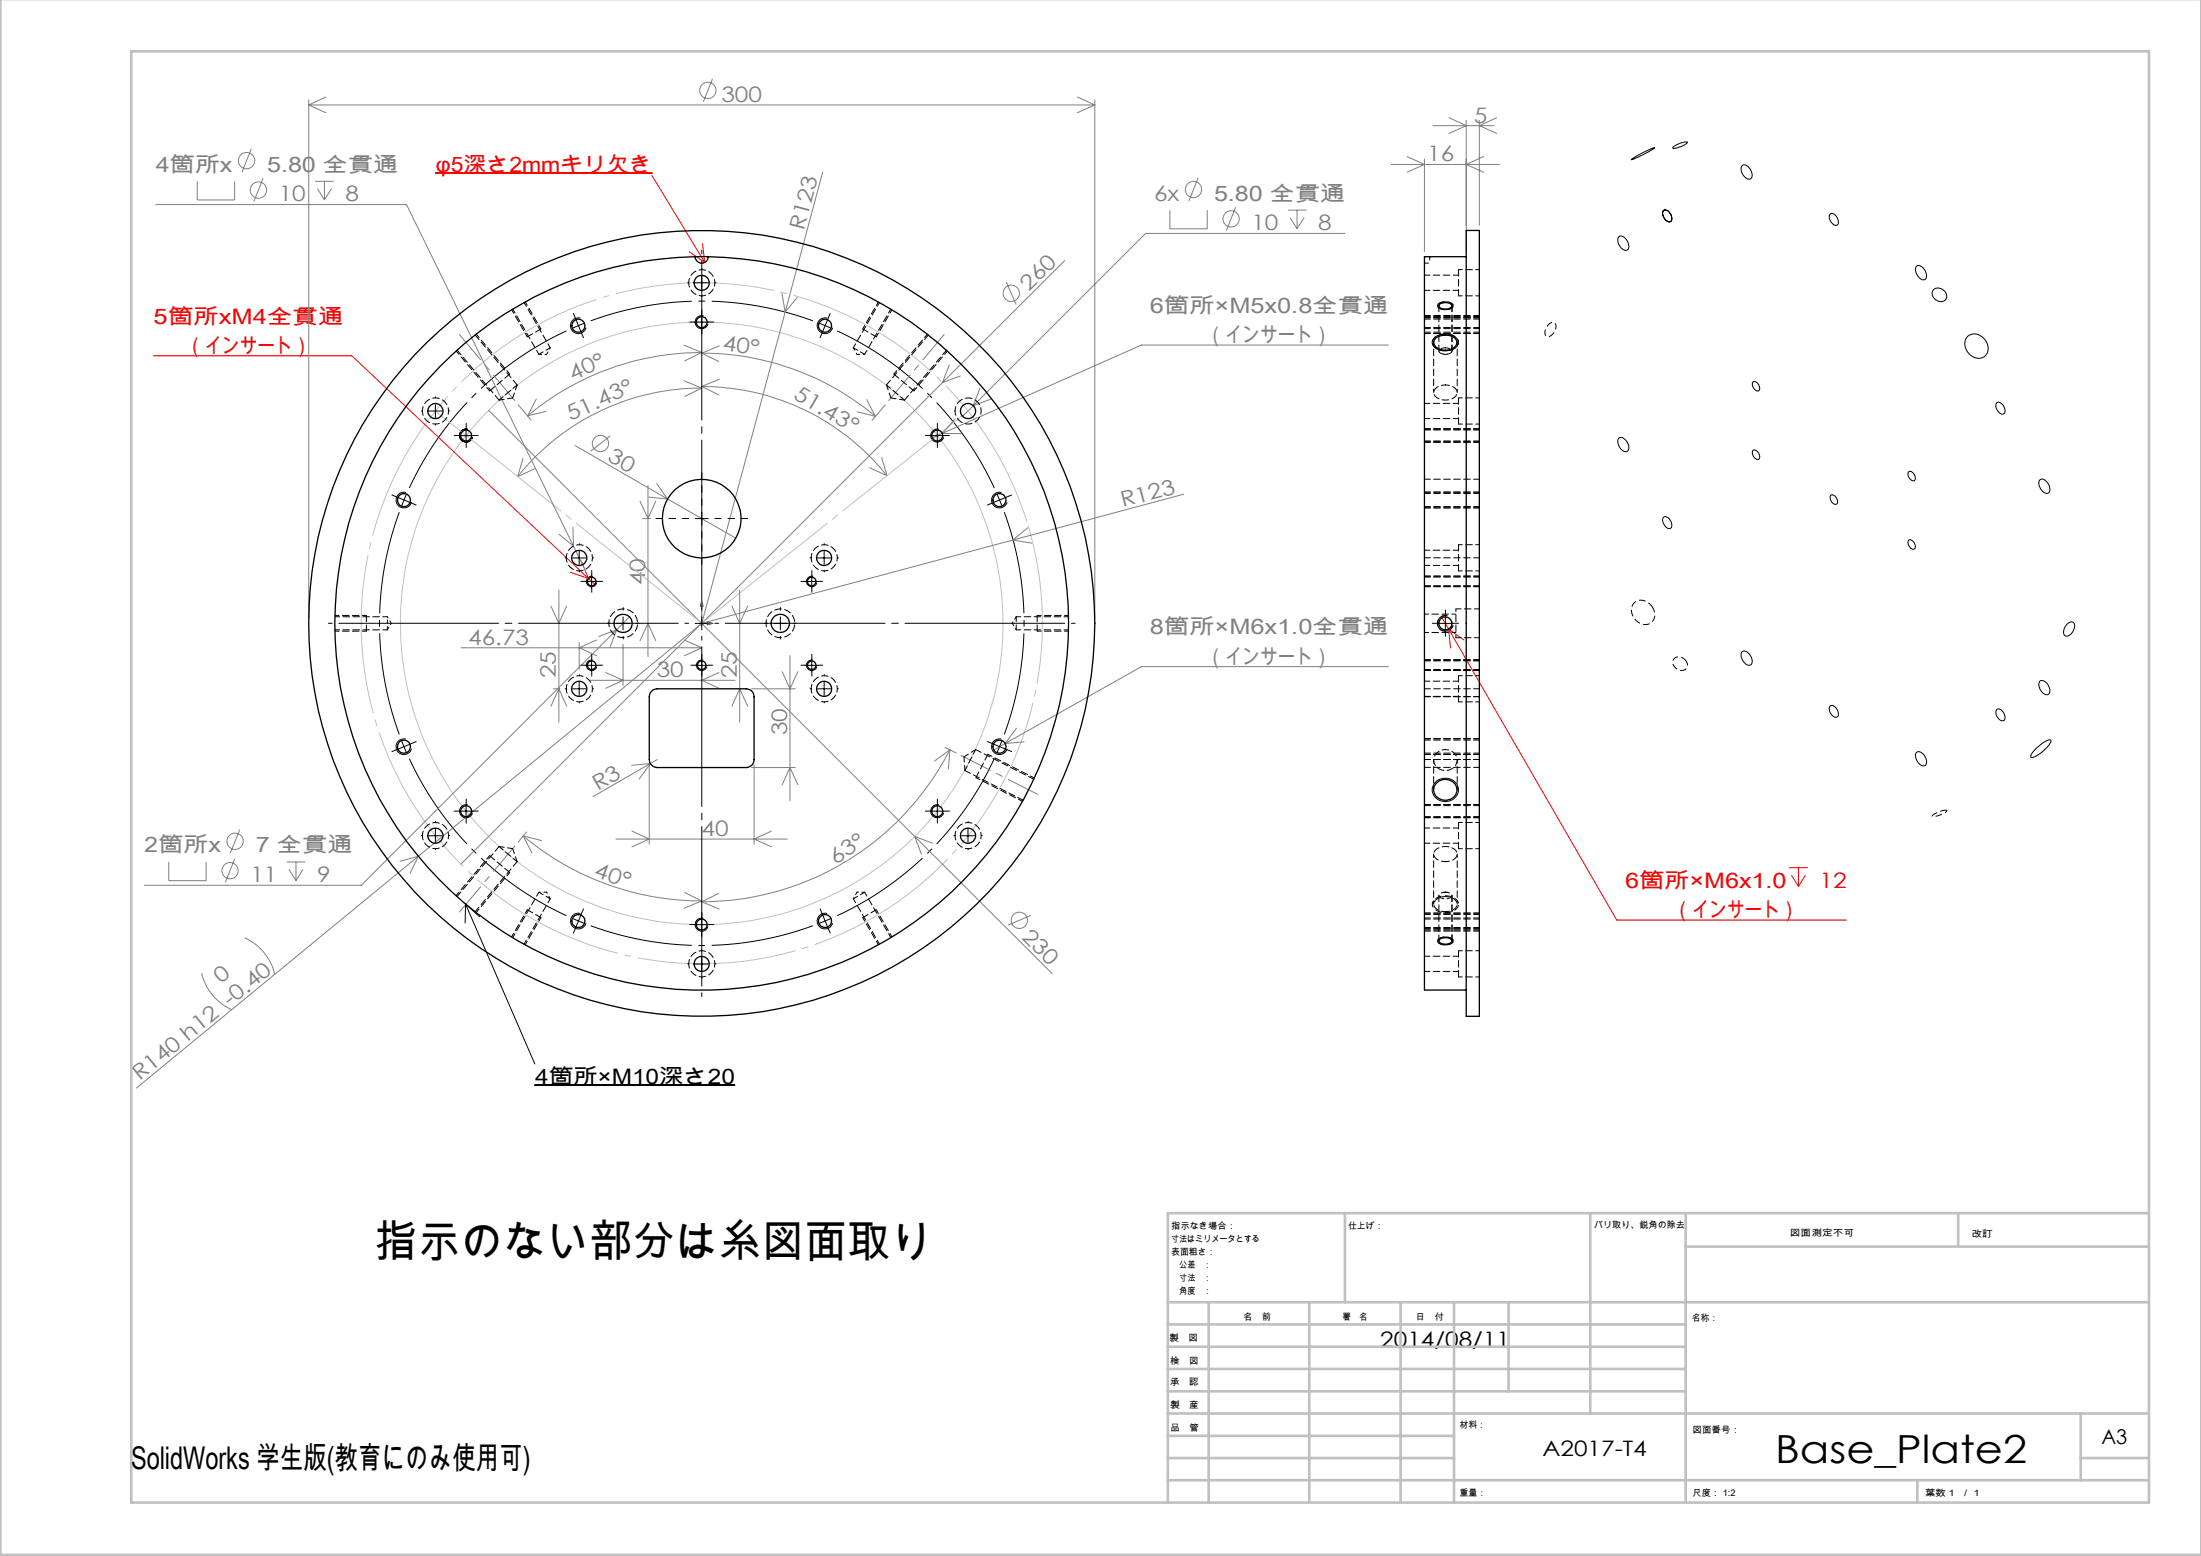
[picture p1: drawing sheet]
<svg xmlns="http://www.w3.org/2000/svg" width="420mm" height="297mm" viewBox="0 0 420 297" stroke-linecap="round" stroke-linejoin="round" font-family="sans-serif">
<g fill="none" stroke="#808080" stroke-width=".19">
<path d="M58.9 19v99M62.2 18.5l-3.3 1.5M136 15l-1.8 4.5M205.6 18.5l3.3 1.5M208.9 19v99M29.7 39h47.9l34 69.7M37.6 34.6v3.6h7.2v-3.6M47.9 28.4l-1.7 4.5M50.2 34l-1.8 4.5M58.9 20h150M58.9 20l3.3 1.5M60.1 34.6h3.6"/>
<path d="M60.6 36l1.3 2.2M61.9 34.6v3.6M63.3 36l-1.4 2.2M157 32.8l-7.2 26.8M208.9 20l-3.3 1.5M228.6 33.9l-1.7 4.5M235.8 39.5l-1.8 4.5M265.5 31.4h20.6M268.5 29.9l3.3 1.5-3.3 1.5M271.8 30.4v17.6M273.4 24h11.7M276.5 22.5l3.3 1.5-3.3 1.5"/>
<path d="M279.8 23v25M282.3 23v20M283.1 29.9l-3.3 1.5 3.3 1.5M285.6 22.5l-3.3 1.5 3.3 1.5M149.2 56l.6 3.6M149.8 59.6l-15.9 59.4M152.1 56.8l-2.3 2.8M192 53.8l1.9 4.4M203.2 49.7l-23.4 23.3M223.2 40.1v3.6h7.2v-3.6M245.7 40.1h3.6M246.2 41.6l1.3 2.1"/>
<path d="M247.5 40.1v3.6M248.8 41.6l-1.3 2.1M256.7 44.6h-38.1l-34.9 34.9M93.2 78.3l81.4 81.4M98.9 77.3l2.4 2.8M102.3 76.2l-1.6 3.2M104.2 78.5l-3.5 .9M130.5 72.7l3.4 1.4M130.6 65.9l3.3 1.4M133.9 73.8a45.2 45.2 0 0 1 35.4 17M133.9 73.8l3.3 1.6M133.9 67.4l3.3 1.6"/>
<path d="M133.9 67.3l-3.3 1.6M133.9 67.4a51.4 51.4 0 0 1 33.1 12.1M133.9 74.1a44.9 44.9 0 0 0-35.1 16.9M133.9 67.3a51.9 51.9 0 0 0-33.2 12.1M133.9 74.1l-3.2 1.6M137.3 72.4l-3.4 1.4M137.3 66l-3.4 1.4M163.5 78.6l3.5 .9M165.4 76.3l1.6 3.2M168.9 77.3l-2.5 3M179.8 73l-91.9 92M181.2 69.6l-1.4 3.4"/>
<path d="M183.3 71.8l-3.5 1.2M187 74l-1.3 3.4 3.4-1.2M264.9 65.9h-47.1l-39.9 17.7M99.8 87.5l-1 3.5M102.1 89.5l-3.3 1.5M109.7 85.1l17.7 10.1M116.5 83.2l-3.8 2.9M122.1 95.7l1.5 3.3 1.5-3.3M122.6 99h1.5M123.6 92.6v32.7M123.8 94.9l3.6 .3M125.3 92.3l2.1 2.9"/>
<path d="M127.4 95.2l13 7.5M165.9 89.3l3.4 1.5M168.2 87.3l1.1 3.5M182.2 80l-2.4 2.7 3.6 .1M225.9 94.3l-92 24.7M105.1 115.7l1.5 3.3 1.5-3.3M106.6 112.6v25.2M109.3 100.6l.1 3.6-2.8-2.3M120.1 117.8l-51.2 51.2h-41.4M133.4 119h1M133.9 118.5v1M133.9 119l-54.1 44.4"/>
<path d="M134.3 118.6l-.7 .7M139.7 115.7l1.4 3.3 1.6-3.3M141.1 112.6v25.2M196.1 100.7l-2.8 2.4 3.6 .6M88 123.6h45.9M105.1 134.8l1.5-3.3 1.5 3.3M105.6 131.5h1.2M110.5 122.7v5.1M112.5 129.9h27.8M113.8 122.2l-3.3 1.4 3.3 1.6M114.3 121.5l3.4-1.3-1.3 3.4M115.6 128.4l3.3 1.5-3.3 1.5"/>
<path d="M118.9 123v7.8M122.1 122.3l1.5-3.3 1.5 3.3M130.6 122.2l3.3 1.4M133.9 123.6l-3.3 1.6M137.2 128.4l-3.3 1.5 3.3 1.5M139.7 134.8l1.4-3.3 1.6 3.3M143.4 131.5h8.4M149.3 128.2l1.4 3.3 1.6-3.3M150.7 125.1v27.8M194 139l-2.2 2.9 3.6-.3M264.9 127.2h-47.1l-28.2 16M45.8 158.4l-1.8 4.4"/>
<path d="M99.8 159.6l3.6 .8M99.8 159.6l1.7 3.2M99.8 159.6a53 53 0 0 0 34.1 12.4M100.5 158.8l-1.6 1.9M120.6 158.6l3.3 1.6-3.3 1.4M123.9 146v15.1M124.1 145.7l-10.9 6.3M124.1 145.7l-3.6 .4M124.1 145.7l-2.1 3M125.4 145l-1.3 .7M143.4 146.5h8.4M143.9 146v15.1"/>
<path d="M147.2 158.6l-3.3 1.6 3.3 1.4M149.3 149.8l1.4-3.3 1.6 3.3M174.6 159.7l26.2 26.1M174.6 159.7l1.2 3.4M174.6 159.7l3.3 1.2M180.3 142.7l2.2 1M181.3 143.1a53.2 53.2 0 0 1-47.4 29M181.3 143.1l-.3 3.6M181.3 143.1l-3 2.2M32.2 164.5v3.6h7.1v-3.6M44.8 164l-1.8 4.4M46.7 179a10.1 10.1 0 0 1 5.7 7"/>
<path d="M54.7 164.5h3.6M55.1 165.9l1.4 2.2M56.5 164.5v3.6M57.8 165.9l-1.3 2.2M79.8 163.4l-53.8 44.3M79.8 163.4l-3.5 1M79.8 163.4l-1.6 3.3M117.5 160.2h32.7M130.6 170.4l3.3 1.6M133.9 172l-3.3 1.4M133.9 172.1l3.3 1.4M137.2 170.5l-3.3 1.6"/>
<path d="M196.7 174.7l-4.4 1.9M38.5 185.7a9.9 9.9 0 0 0 5.7 7"/>
<circle cx="135.1" cy="17.3" r="1.56"/>
<circle cx="47" cy="30.7" r="1.56"/>
<circle cx="49.3" cy="36.3" r="1.56"/>
<circle cx="227.7" cy="36.2" r="1.56"/>
<circle cx="193" cy="56" r="1.55"/>
<circle cx="234.9" cy="41.8" r="1.56"/>
<circle cx="114.6" cy="84.7" r="1.56"/>
<circle cx="43.9" cy="166.2" r="1.55"/>
<circle cx="44.9" cy="160.6" r="1.55"/>
<circle cx="194.5" cy="175.7" r="1.56"/>
</g>
<g fill="none" stroke="#f00" stroke-width=".19">
<path d="M83.1 33.1h41.3M124.4 33.5l10.1 16.6M131.5 48l3 2.1M134.1 46.5l.4 3.6M29.3 67.9h37.8l45.2 42.5M108.9 109.3l3.4 1.1M110.9 107.1l1.4 3.3M112.3 110.4l1.2 1.1M275.2 117.9l1.2 2.2M276.4 120.1l32.1 55.5h43.9M276.4 120.1l.4 3.6M276.4 120.1l3 2.1"/>
<path d="M341.4 165.6h3.5M341.8 167l1.4 2.2M343.2 165.6v3.6M344.5 167l-1.3 2.2"/>
</g>
<path d="M196.1 100a65 65 0 0 0-108.9-26.2 65 65 0 0 0 29.9 108 65 65 0 0 0 79.9-78.6l-.9-3.2" fill="none" stroke="#c0c0c0" stroke-width=".19" stroke-dasharray="30.5 1.3 1.3 1.3" stroke-dashoffset="-.4" stroke-linecap="butt"/>
<circle cx="133.9" cy="119" r="57.5" fill="none" stroke="#c0c0c0" stroke-width=".19"/>
<path d="M133.9 114.6v4.4h2.2M133.9 114.6l.3 1.1h-.6zM135 118.7l1.1 .3-1.1 .3z" fill="none" stroke="#00f" stroke-width=".19"/>
<g fill="none" stroke="#000" stroke-width=".19">
<path d="M311.4 30.4l2.4-1.4 1.9-.8-2.2 1.4-1.9 .8-.3 .1zM319.3 28.1a3.8 3.8 0 0 1 2.7-.9 3.6 3.6 0 0 1-2.8 1.1zM332.4 31.7a1 1 0 0 1 1.5 .5 1.23 1.23 0 0 1 0 2 1.93 1.93 0 0 1-1.5-2.5zM132.6 54h2.5M133.9 52.7v2.5M274.4 58.1a2.09 2.09 0 0 1 2.9 .2 1.13 1.13 0 0 1-1.4 .8l-1.1-.2a.57 .57 0 0 1-.4-.8zM308.9 45.2h.1a1.22 1.22 0 0 1 1.5 .8l.3 .7a.74 .74 0 0 1-.3 1 .74 .74 0 0 1-1-.2 1.91 1.91 0 0 1-.6-2.3zM317.5 40.2v-.1a1.46 1.46 0 0 1 1.3 2.2 1.33 1.33 0 0 1-1.5-1.3v-.6zM349.2 40.9a.98 .98 0 0 1 1.4 .8l.2 .4a.62 .62 0 0 1-.3 .9 .62 .62 0 0 1-.8-.3l-.6-.8-.1-.6zM365.7 50.9a1.22 1.22 0 0 1 1.7 .8l.2 .5a.76 .76 0 0 1-.2 1.1 .76 .76 0 0 1-1.1-.2 1.88 1.88 0 0 1-.6-2.2zM368.9 55.3a1.58 1.58 0 0 1 1.9 0 1.58 1.58 0 0 1 .6 1.8 1.56 1.56 0 0 1-1.8 .3 1.56 1.56 0 0 1-.9-1.7zM81.8 78.5h2.5"/>
<path d="M83.1 77.2v2.5M110.7 60.7a1.5 1.5 0 0 0-1.8 1.1 1.5 1.5 0 0 0 1.1 1.8 1.5 1.5 0 0 0 1.8-1.1M132.6 61.5h2.5M133.9 60.3v2.5M134.2 60.3a1.25 1.25 0 0 0-1.5 .9 1.25 1.25 0 0 0 .9 1.5 1.25 1.25 0 0 0 1.5-.9M157.8 60.7a1.51 1.51 0 0 0-1.8 1.1 1.51 1.51 0 0 0 1 1.8 1.51 1.51 0 0 0 1.9-1.1M273.8 64.4a3.2 3.2 0 0 1 4.4 .5 1.52 1.52 0 0 1-1.4 1.9 2.86 2.86 0 0 1-3.5-1.2 1.17 1.17 0 0 1 .5-1.2zM334.5 72.9a1.2 1.2 0 0 1 1.3 1.5 .54 .54 0 0 1-.5 .3 .54 .54 0 0 1-.5-.4l-.3-.5a.78 .78 0 0 1 0-.9zM375.4 64.2a2.47 2.47 0 0 1 3.9 1.7 1.9 1.9 0 0 1-.7 2.2 1.9 1.9 0 0 1-2.4-.2 2.55 2.55 0 0 1-.8-3.7zM381 76.9a1.12 1.12 0 0 1 1.5 1.1l.1 .2a.61 .61 0 0 1-.3 .8 .61 .61 0 0 1-.8-.3l-.6-.8zM77.5 94a1.5 1.5 0 0 0-1.9 1.1 1.5 1.5 0 0 0 1.1 1.8 1.5 1.5 0 0 0 1.8-1.1M87.7 83.1h2.5"/>
<path d="M88.9 81.9v2.5M89.3 81.9a1.25 1.25 0 0 0-1.6 .9 1.25 1.25 0 0 0 .9 1.6 1.25 1.25 0 0 0 1.5-.9M132.6 99h2.5M133.9 97.8v2.4M177.6 83.1h2.5M178.9 81.9v2.5M179.2 81.9a1.25 1.25 0 0 0-1.6 .9 1.25 1.25 0 0 0 .9 1.6 1.25 1.25 0 0 0 1.6-.9M191.1 94a1.5 1.5 0 0 0-1.8 1.1 1.5 1.5 0 0 0 1 1.8 1.5 1.5 0 0 0 1.9-1.1M308.9 83.7v-.1a1.59 1.59 0 0 1 1.9 1.5 .75 .75 0 0 1-.3 1 .75 .75 0 0 1-1-.2 1.95 1.95 0 0 1-.6-2.2zM317.5 98.7a1.35 1.35 0 0 1 1.5 1.5 .61 .61 0 0 1-.4 .7 .61 .61 0 0 1-.7-.3l-.6-1.3zM334.5 85.9a1.12 1.12 0 0 1 1.1 .6 1.12 1.12 0 0 1 0 1.2 1.19 1.19 0 0 1-1.1-1.8zM349.4 94.5a1.12 1.12 0 0 1 1 .5 1.12 1.12 0 0 1 0 1.2 1.19 1.19 0 0 1-1-1.7z"/>
<path d="M364.2 90a1.2 1.2 0 0 1 1.3 1.5 .54 .54 0 0 1-.5 .3 .54 .54 0 0 1-.5-.4l-.3-.4a.78 .78 0 0 1 0-1zM389.4 91.5a1.56 1.56 0 0 1 1.7 1.4v.2a.74 .74 0 0 1-.2 1 .74 .74 0 0 1-1-.3 1.65 1.65 0 0 1-.5-2.3zM109.3 106.5h2.5M110.5 105.2v2.5M111.7 111h2.5M112.9 109.7v2.6M113.2 110a1 1 0 0 0-1.3 .7 1 1 0 0 0 .7 1.3 1 1 0 0 0 1.3-.7M117.7 119h2.5M118.9 117.8v2.4M132.6 119h2.5M133.9 117.8v2.4M147.6 119h2.5"/>
<path d="M148.9 117.8v2.4M153.6 111h2.5M154.9 109.7v2.6M155.2 110a1 1 0 0 0-1.3 .7 1 1 0 0 0 .7 1.3 1 1 0 0 0 1.3-.7M156 106.5h2.5M157.3 105.2v2.5M274.6 119h2.4M275.8 117.8v2.4M276.2 117.5a1.5 1.5 0 0 0-1.8 1.1 1.5 1.5 0 0 0 1 1.8 1.5 1.5 0 0 0 1.8-1M364.2 103.1a1.12 1.12 0 0 1 1.1 .5 1.12 1.12 0 0 1 0 1.2 1.19 1.19 0 0 1-1.1-1.7zM394.4 119.2l.1-.1a.73 .73 0 0 1 1-.4 .73 .73 0 0 1 .4 1 1.69 1.69 0 0 1-1.8 1.7 1.46 1.46 0 0 1 .2-2.1zM109.3 131.5h2.5"/>
<path d="M110.5 130.2v2.5M111.7 127h2.5M112.9 125.7v2.5M113.2 126a1 1 0 0 0-1.3 .7 1 1 0 0 0 .7 1.2 1 1 0 0 0 1.3-.7M132.6 127h2.5M133.9 125.7v2.5M134.2 126a1 1 0 0 0-1.3 .7 1 1 0 0 0 .7 1.2 1 1 0 0 0 1.3-.7M153.6 127h2.5M154.9 125.7v2.5M155.2 126a1 1 0 0 0-1.3 .7 1 1 0 0 0 .7 1.2 1 1 0 0 0 1.3-.7M156 131.5h2.5M157.3 130.2v2.5"/>
<path d="M332.4 124.4a1.12 1.12 0 0 1 1.6 .8 1.11 1.11 0 0 1-.2 1.8 1.94 1.94 0 0 1-1.4-2.6zM349.2 134.8a.99 .99 0 0 1 1.4 .7l.2 .5a.62 .62 0 0 1-.3 .9 .62 .62 0 0 1-.8-.3l-.6-.8-.1-.5zM381.1 135.4a1.54 1.54 0 0 1 1.5 1.9 .74 .74 0 0 1-.8 .3 .74 .74 0 0 1-.6-.6l-.3-.8v-.4zM389.2 130.1a1.01 1.01 0 0 1 1.5 .5 1.43 1.43 0 0 1 .1 2 1.87 1.87 0 0 1-1.6-2.5zM76.6 141.4l.5 1.1M77.1 142.5l.5 1.2M77.1 142.5l-1.2 .5M77.5 141.1a1.5 1.5 0 0 0-1.9 1 1.5 1.5 0 0 0 1.1 1.9 1.5 1.5 0 0 0 1.8-1.1M78.2 142.1l-1.1 .4M81.8 159.5h2.5M83.1 158.3v2.5M87.7 154.8h2.5"/>
<path d="M88.9 153.6v2.5M89.3 153.6a1.25 1.25 0 0 0-1.6 .9 1.25 1.25 0 0 0 .9 1.5 1.25 1.25 0 0 0 1.5-.9M177.6 154.8h2.5M178.9 153.6v2.5M179.2 153.6a1.25 1.25 0 0 0-1.6 .9 1.25 1.25 0 0 0 .9 1.5 1.25 1.25 0 0 0 1.6-.9M183.5 159.5h2.5M184.7 158.3v2.5M191.1 141.1a1.5 1.5 0 0 0-1.8 1 1.5 1.5 0 0 0 1 1.9 1.5 1.5 0 0 0 1.9-1.1M274.1 149.2a2.47 2.47 0 0 1 2.8-.4 2.47 2.47 0 0 1 1.3 2.6 2.54 2.54 0 0 1-2.8 1.6 2.54 2.54 0 0 1-2.1-2.4 2.14 2.14 0 0 1 .8-1.4zM365.7 143.6a1.25 1.25 0 0 1 1.7 1l.2 .6a.75 .75 0 0 1-.4 1 .75 .75 0 0 1-.9-.4 1.84 1.84 0 0 1-.6-2.2zM388.5 142.9a5 5 0 0 1 2.7-1.7l.1 .1a2.93 2.93 0 0 1-1.4 2 4.2 4.2 0 0 1-2.3 1.3l-.1-.2 .1-.4zM88.8 172.5l13.3 30.6"/>
<path d="M88.8 172.5l2.7 2.5M88.8 172.5v3.7M110.7 174.4a1.5 1.5 0 0 0-1.8 1.1 1.5 1.5 0 0 0 1.1 1.8 1.5 1.5 0 0 0 1.8-1.1M132.6 176.5h2.5M133.9 175.2v2.5M134.2 175.3a1.25 1.25 0 0 0-1.5 .9 1.25 1.25 0 0 0 .9 1.5 1.25 1.25 0 0 0 1.5-.9M157.8 174.4a1.5 1.5 0 0 0-1.8 1 1.5 1.5 0 0 0 1.1 1.9 1.5 1.5 0 0 0 1.8-1.1M274.4 179.3a2.09 2.09 0 0 1 2.9 .2 .92 .92 0 0 1-1.1 .8h-.2a1.32 1.32 0 0 1-1.7-.8zM132.6 184h2.5M133.9 182.7v2.5M102.1 207.1h38.1"/>
</g>
<path d="M277.3 58.3a1.83 1.83 0 0 0-2.4-.6 .6 .6 0 0 0-.6 .6 .6 .6 0 0 0 .6 .7 2.02 2.02 0 0 0 2.4-.6v-.1M277.3 179.6a1.83 1.83 0 0 0-2.4-.6 .6 .6 0 0 0-.6 .6 .6 .6 0 0 0 .6 .6 2.02 2.02 0 0 0 2.4-.5v-.1" fill="none" stroke="#000" stroke-width=".19" stroke-dasharray="1.3 .6" stroke-dashoffset="-.1" stroke-linecap="butt"/>
<path d="M276.2 117.5a1.5 1.5 0 0 0-1.8 1.1 1.5 1.5 0 0 0 1 1.8 1.5 1.5 0 0 0 1.9-1" fill="none" stroke="#000" stroke-width=".19" stroke-dasharray="1.3 .6" stroke-linecap="butt"/>
<path d="M273.3 65.3a2.44 2.44 0 0 0 3.1 1.6 1.8 1.8 0 0 0 1.9-1.8 2.98 2.98 0 0 0-4-1l-.4 .2a1.34 1.34 0 0 0-.6 1M278.3 172.6a2.44 2.44 0 0 0-3-1.6 1.8 1.8 0 0 0-1.9 1.9 2.98 2.98 0 0 0 4 .9l.3-.1a1.34 1.34 0 0 0 .6-1.1" fill="none" stroke="#000" stroke-width=".19" stroke-dasharray="1.3 .6" stroke-dashoffset="-.2" stroke-linecap="butt"/>
<path d="M296.9 62.3a.72 .72 0 0 0-.5-.8 .72 .72 0 0 0-.8 .4 1.63 1.63 0 0 0-.5 2.3 1.82 1.82 0 0 0 1.8-1.9" fill="none" stroke="#000" stroke-width=".19" stroke-dasharray="1.3 .6" stroke-dashoffset=".7" stroke-linecap="butt"/>
<path d="M315.3 115.9a2.19 2.19 0 0 0-3.8-.4 2.65 2.65 0 0 0 .6 2.9 2.65 2.65 0 0 0 2.9 .5 2.18 2.18 0 0 0 .3-3M321.7 126.1a1.32 1.32 0 0 0-1.4-.7 1.32 1.32 0 0 0-1.1 1 1.58 1.58 0 0 0 1 1.4 1.58 1.58 0 0 0 1.7-.3 1.25 1.25 0 0 0-.2-1.4" fill="none" stroke="#000" stroke-width=".19" stroke-dasharray="1.3 .6" stroke-dashoffset=".2" stroke-linecap="butt"/>
<path d="M371.2 154.6l-.6 .1a2.96 2.96 0 0 0-1.9 1.1 3.7 3.7 0 0 0 2.8-1.1l-.3-.1" fill="none" stroke="#000" stroke-width=".19" stroke-dasharray="1.3 .6" stroke-dashoffset=".3" stroke-linecap="butt"/>
<g fill="none" stroke="#000" stroke-width=".19" stroke-dasharray="30.5 1.3 1.3 1.3" stroke-linecap="butt">
<path d="M110.4 62.2l-1.2 .4M110.4 62.2l1.1-.5M157.5 62.2l-1.2-.5M157.5 62.2l1.1 .4M77.1 95.4l-.5 1.2M77.1 95.4l.5-1.1M190.7 95.4l-.5-1.1M190.7 95.4l.5 1.2M190.7 142.5l.5-1.2M190.7 142.5l-.5 1.2M110.4 175.8l1.1 .5M110.4 175.8l-1.2-.5"/>
<path d="M157.5 175.8l1.1-.5M157.5 175.8l-1.2 .5"/>
</g>
<path d="M108.1 63.2a61.5 61.5 0 0 0-30 29.9M155.1 61.2a61.5 61.5 0 0 0-42.4 0M76.2 97.8a61.5 61.5 0 0 0 0 42.4M189.7 93.1a61.5 61.5 0 0 0-30-29.9M78.1 144.8a61.5 61.5 0 0 0 30 30M191.6 140.2a61.5 61.5 0 0 0 0-42.4M112.7 176.7a61.5 61.5 0 0 0 42.4 0M159.7 174.8a61.5 61.5 0 0 0 30-30" fill="none" stroke="#000" stroke-width=".19" stroke-dasharray="30.5 1.3 1.3 1.3" stroke-dashoffset="10.7" stroke-linecap="butt"/>
<path d="M133.9 119l50.8-40.6M133.9 119l-50.8-40.6" fill="none" stroke="#c0c0c0" stroke-width=".19" stroke-dasharray="30.5 1.3 1.3 1.3" stroke-dashoffset="-.1"/>
<g fill="none" stroke="#c0c0c0" stroke-width=".5">
<path d="M.1 -.1v296.9h419.9M25 9.8h385.1v277h-385.1zM256.6 231.6v17M303.5 231.6v38.2M321.7 231.6v55.2M321.7 237.9h88.4M373.7 231.6v6.3M410.1 231.6h-187.3v55.2M222.8 248.6h187.3M222.8 257.1h98.9M222.8 252.8h98.9M230.6 248.6v38.2"/>
<path d="M249.8 248.6v38.2M267.3 248.6v38.2M277.5 248.6v38.2M287.9 248.6v17M222.8 265.6h98.9M222.8 261.3h98.9M222.8 278.3h54.7M222.8 274.1h54.7M222.8 269.8h187.3M397.1 278.3h13M397.1 269.8v12.7M222.8 282.5h187.3"/>
<path d="M365.9 282.5v4.3"/>
</g>
<path d="M133.9 119h.1" fill="none" stroke="#00f" stroke-width=".19" stroke-dasharray="30.5 1.3 1.3 1.3"/>
<path d="M87.7 63.8l10.5 12.7M180.2 63.8l-10.6 12.7M198 151.6l-14.6-7.4M98.2 161.5l-10.5 12.6" fill="none" stroke="#808080" stroke-width=".19" stroke-dasharray="30.5 1.3 1.3 1.3" stroke-dashoffset="24.2"/>
<g fill="none" stroke="#000" stroke-width=".19" stroke-dasharray="1.3 .6" stroke-dashoffset=".1">
<path d="M100.6 64.3l2.6-1.5M164.6 62.8l2.6 1.5M282.3 63.7h-10.5M282.3 60.7h-10.5M282.3 62.7h-10.5M282.3 60.2h-10.5M282.3 96.9h-10.5M282.3 93.9h-10.5M282.3 84.4h-10.5M282.3 81.9h-10.5M197.9 117.5v3M282.3 112h-10.5"/>
<path d="M282.3 110h-10.5M69.9 120.5v-3M282.3 128h-10.5M282.3 126h-10.5M282.3 144h-10.5M282.3 141h-10.5M282.3 156.1h-10.5M282.3 153.6h-10.5M103.2 175.1l-2.6-1.5M167.2 173.6l-2.6 1.5M282.3 177.3h-10.5M282.3 174.3h-10.5"/>
<path d="M282.3 177.7h-10.5M282.3 175.2h-10.5"/>
</g>
<path d="M97.6 59.1l3 5.2M100.2 57.6l3 5.2M167.6 57.6l-3 5.2M170.2 59.1l-3 5.2M63.9 117.5h6M203.9 117.5h-6M63.9 120.5h6M203.9 120.5h-6M97.6 178.8l3-5.2M170.2 178.8l-3-5.2M100.2 180.3l3-5.2M167.6 180.3l-3-5.2" fill="none" stroke="#000" stroke-width=".19" stroke-dasharray="1.3 .6" stroke-dashoffset=".5"/>
<path d="M87 67l6.4 7.6M90.9 63.8l6.4 7.6M177 63.8l-6.4 7.6M180.8 67l-6.4 7.6M195.1 153l-8.9-4.6M197.4 148.5l-8.9-4.5M87 171l6.4-7.7M90.9 174.2l6.4-7.7" fill="none" stroke="#000" stroke-width=".19" stroke-dasharray="1.3 .6" stroke-dashoffset=".4"/>
<path d="M93.4 74.6l3.9-3.2M170.6 71.4l3.8 3.2M188.5 144l-2.3 4.4M97.3 166.5l-3.9-3.2" fill="none" stroke="#000" stroke-width=".19" stroke-dasharray="1.3 .6"/>
<g fill="none" stroke="#000" stroke-width=".19" stroke-dasharray="30.5 1.3 1.3 1.3">
<path d="M131.4 54h-.2M133.9 51.5v-.2M133.9 56.5v.2M136.4 54h.2M80.6 78.4h-.2M83.1 75.9v-.2M85.6 78.4h.2M109.9 61l-.5-1.2M110.4 62.2l-.5-1.2M110.4 62.2l.5 1.1M110.9 63.3l.4 1.2M132.7 61.5h-1.1"/>
<path d="M133.9 60.2v-1M133.9 62.7v1.1M135.2 61.5h1M157 63.3l-.5 1.2M157.5 62.2l.4-1.2M157.5 62.2l-.5 1.1M157.9 61l.5-1.2M75.9 95l-1.1-.5M77.1 95.4l-1.2-.4M77.1 95.4l1.2 .5M78.3 95.9l1.1 .5M83.1 80.9v.2"/>
<path d="M87.7 83.1h-1M89 81.9v-1.1M89 84.4v1M90.2 83.1h1.1M177.6 83.1h-1M178.9 81.9v-1.1M178.9 84.4v1M180.1 83.1h1.1M189.6 95.9l-1.2 .5M190.7 95.4l1.2-.4M190.7 95.4l-1.1 .5M191.9 95l1.1-.5"/>
<path d="M108.1 106.5h-.2M110.6 104v-.2M110.6 109v.2M111.7 111h-.9M112.9 109.7v-.8M112.9 112.2v.8M113.1 106.5h.2M114.2 111h.8M116.4 119h-.5M118.9 116.5v-.5M121.4 119h.5M146.4 119h-.5"/>
<path d="M148.9 116.5v-.5M151.4 119h.5M153.7 111h-.9M154.8 106.5h-.2M154.9 109.7v-.8M154.9 112.2v.8M156.2 111h.8M157.3 104v-.2M157.3 109v.2M159.8 106.5h.2M274.6 119h-1.3M275.8 117.7v-1.2"/>
<path d="M277.1 119h1.2M108.1 131.5h-.2M110.6 129v-.2M110.6 134v.2M111.7 127h-.9M112.9 125.7v-.8M112.9 128.2v.8M113.1 131.5h.2M114.2 127h.8M118.9 121.5v.5M132.7 127h-.9M133.9 125.7v-.8"/>
<path d="M133.9 128.2v.8M135.2 127h.8M148.9 121.5v.5M153.7 127h-.9M154.8 131.5h-.2M154.9 125.7v-.8M154.9 128.2v.8M156.2 127h.8M157.3 129v-.2M157.3 134v.2M159.8 131.5h.2M275.8 120.2v1.3"/>
<path d="M75.9 143l-1.1 .5M78.3 142l1.1-.5M80.6 159.5h-.2M83.1 157v-.2M85.6 159.5h.2M87.7 154.8h-1M89 153.6v-1.1M89 156.1v1M90.2 154.8h1.1M177.6 154.8h-1M178.9 153.6v-1.1M178.9 156.1v1"/>
<path d="M180.1 154.8h1.1M182.2 159.5h-.2M184.7 157v-.2M187.2 159.5h.2M189.6 142l-1.2-.5M190.7 142.5l1.2 .5M190.7 142.5l-1.1-.5M191.9 143l1.1 .5M83.1 162v.2M109.9 176.9l-.5 1.2M110.4 175.8l-.5 1.1M110.4 175.8l.5-1.2"/>
<path d="M110.9 174.6l.4-1.1M132.7 176.5h-1.1M133.9 175.2v-1M133.9 177.7v1.1M135.2 176.5h1M157 174.6l-.5-1.1M157.5 175.8l.4 1.1M157.5 175.8l-.5-1.2M157.9 176.9l.5 1.2M184.7 162v.2M131.4 184h-.2M133.9 181.5v-.2"/>
<path d="M133.9 186.5v.2M136.4 184h.2"/>
</g>
<path d="M131.4 99h-6.2M133.9 96.5v-6.3M136.4 99h6.3M133.9 101.5v6.2" fill="none" stroke="#000" stroke-width=".19" stroke-dasharray="30.5 1.3 1.3 1.3" stroke-dashoffset="29.3"/>
<path d="M131.4 119h-68.7M133.9 116.5v-68.8M136.4 119h68.8M133.9 121.5v68.7" fill="none" stroke="#000" stroke-width=".19" stroke-dasharray="30.5 1.3 1.3 1.3" stroke-dashoffset="-2"/>
<path d="M135 118.7l1.1 .3-1.1 .3zM133.9 114.6l.3 1.1h-.6z" fill="#00f"/>
<g fill="none" stroke="#000" stroke-width=".25">
<path d="M132.6 49a1.25 1.25 0 0 0 1.3 1.3 1.25 1.25 0 0 0 1.2-1.3M132.6 49a70 70 0 0 0-60.6 102.6 70 70 0 0 0 119 8.1 70 70 0 0 0-46.3-109.9l-6.4-.7-3.2-.1M132.6 49h2.5M272.8 49h.1M274.8 58l1-.3a1.09 1.09 0 0 1 1.2 .8 1.73 1.73 0 0 1-2.4 .1v-.3zM279.8 44h2.5v150h-2.5zM279.8 49h-8v140h8M274.1 64.4a3.2 3.2 0 0 1 3.6 .2 1.11 1.11 0 0 1-.3 1.8 2.74 2.74 0 0 1-3.7-.6l-.2-.4 .2-.5zM124.1 132.1l.5-.4 .8-.2h17a1.51 1.51 0 0 1 1.5 1.5v12a1.51 1.51 0 0 1-1.5 1.5h-17a1.57 1.57 0 0 1-1.5-1.5v-12zM274.1 149.5a2.25 2.25 0 0 1 2.5-.6 2.25 2.25 0 0 1 1.4 2.1 2.27 2.27 0 0 1-2.3 1.8 2.27 2.27 0 0 1-2.2-2.1l.2-.6zM274.6 179.4a1.8 1.8 0 0 1 2.4 .1 1.06 1.06 0 0 1-1.5 .7 .72 .72 0 0 1-.9-.8z"/>
<circle cx="133.9" cy="54" r="1.45"/>
<circle cx="83.1" cy="78.5" r="1.44"/>
<circle cx="110.4" cy="62.2" r="1.24"/>
<circle cx="133.9" cy="61.5" r="1.05"/>
<circle cx="157.4" cy="62.2" r="1.24"/>
<circle cx="184.7" cy="78.5" r="1.44"/>
<circle cx="77.1" cy="95.5" r="1.25"/>
<circle cx="88.9" cy="83.1" r="1.06"/>
<circle cx="133.9" cy="99" r="7.5"/>
<circle cx="178.9" cy="83.1" r="1.06"/>
<circle cx="190.7" cy="95.5" r="1.25"/>
<circle cx="110.5" cy="106.5" r="1.45"/>
<circle cx="112.9" cy="111" r=".82"/>
<circle cx="118.9" cy="119" r="1.75"/>
<circle cx="133.9" cy="119" r="75"/>
<circle cx="148.9" cy="119" r="1.76"/>
<circle cx="154.9" cy="111" r=".83"/>
<circle cx="157.3" cy="106.5" r="1.45"/>
<circle cx="275.8" cy="119" r="1.25"/>
<circle cx="110.5" cy="131.5" r="1.45"/>
<circle cx="112.9" cy="127" r=".82"/>
<circle cx="133.9" cy="127" r=".83"/>
<circle cx="154.9" cy="127" r=".83"/>
<circle cx="157.3" cy="131.5" r="1.45"/>
<circle cx="77.1" cy="142.5" r="1.25"/>
<circle cx="83.1" cy="159.5" r="1.45"/>
<circle cx="88.9" cy="154.8" r="1.05"/>
<circle cx="178.8" cy="154.8" r="1.05"/>
<circle cx="184.7" cy="159.5" r="1.45"/>
<circle cx="190.7" cy="142.5" r="1.25"/>
<circle cx="110.4" cy="175.8" r="1.24"/>
<circle cx="133.9" cy="176.5" r="1.06"/>
<circle cx="157.4" cy="175.8" r="1.24"/>
<circle cx="133.9" cy="184" r="1.45"/>
</g>
<g fill="none" stroke="#000" stroke-width=".19" stroke-dasharray="1.3 .6" stroke-dashoffset=".3">
<path d="M95.2 76.4l3.5-2.9M95.2 76.4l2.6-.4M97.8 76l.9-2.5M102.8 67.6l2.2-1.2M162.8 66.4l2.2 1.2M169.2 73.5l3.4 2.9M169.2 73.5l.8 2.5M170 76l2.6 .4M193.9 117.7v2.5M282.3 116.2h-4.5M277.8 121.7h4.5M183.9 144.5l.2 2.6"/>
<path d="M186.2 143.1l-2.1 4M186.2 143.1l-2.3 1.4M97.8 162l-2.6-.4M98.7 164.5l-3.5-2.9M98.7 164.5l-.9-2.5M105 171.6l-2.2-1.3M165 170.3l-2.2 1.3"/>
</g>
<path d="M272.8 49v1.2M273.6 65.3v9.6M278.1 74.9v-9.6M73.9 119v-1.3M116.2 119a2.75 2.75 0 0 1 3.9-2.5 2.75 2.75 0 0 1 .5 4.6 2.75 2.75 0 0 1-4.4-1.5v-.6M146.2 119a2.75 2.75 0 0 1 3.9-2.5 2.75 2.75 0 0 1 .5 4.6 2.75 2.75 0 0 1-4.4-1.5v-.6M73.9 120.2v-1.2M275.8 143.1a2.02 2.02 0 0 0-2.2 2 2.02 2.02 0 0 0 2.2 2 2.02 2.02 0 0 0 2.3-2 2.02 2.02 0 0 0-2.3-2M273.6 163v9.6M278.1 172.6v-9.6" fill="none" stroke="#000" stroke-width=".19" stroke-dasharray="1.3 .6" stroke-dashoffset=".6"/>
<g fill="none" stroke="#000" stroke-width=".19" stroke-dasharray="1.3 .6" stroke-dashoffset=".4">
<path d="M97.8 59l5 8.6M131.4 54a2.5 2.5 0 0 1 3.6-2.3 2.5 2.5 0 0 1 .5 4.2 2.5 2.5 0 0 1-4-1.3l-.1-.6M167.8 57.7l-5 8.7M80.6 78.4a2.5 2.5 0 0 1 3.6-2.2 2.5 2.5 0 0 1 .5 4.2 2.5 2.5 0 0 1-4-1.4l-.1-.6M105 66.4l-5-8.7M165 67.6l5-8.6M182.2 78.4a2.5 2.5 0 0 1 3.6-2.2 2.5 2.5 0 0 1 .5 4.2 2.5 2.5 0 0 1-4-1.4l-.1-.6M73.9 117.7h-10M108.1 106.5a2.5 2.5 0 0 1 3.5-2.3 2.5 2.5 0 0 1 .5 4.2 2.5 2.5 0 0 1-4-1.3v-.6M154.8 106.5a2.5 2.5 0 0 1 3.6-2.3 2.5 2.5 0 0 1 .5 4.2 2.5 2.5 0 0 1-4-1.3l-.1-.6M203.9 117.7h-10M277 118.6v.9"/>
<path d="M63.9 120.2h10M108.1 131.5a2.5 2.5 0 0 1 3.5-2.3 2.5 2.5 0 0 1 .5 4.2 2.5 2.5 0 0 1-4-1.3v-.6M154.8 131.5a2.5 2.5 0 0 1 3.6-2.3 2.5 2.5 0 0 1 .5 4.2 2.5 2.5 0 0 1-4-1.3l-.1-.6M193.9 120.2h10M80.6 159.5a2.5 2.5 0 0 1 3.6-2.3 2.5 2.5 0 0 1 .5 4.2 2.5 2.5 0 0 1-4-1.3l-.1-.6M182.2 159.5a2.5 2.5 0 0 1 3.6-2.3 2.5 2.5 0 0 1 .5 4.2 2.5 2.5 0 0 1-4-1.3l-.1-.6M102.8 170.3l-5 8.7M162.8 171.6l5 8.6M170 179l-5-8.7M100 180.2l5-8.6M131.4 184a2.5 2.5 0 0 1 3.6-2.3 2.5 2.5 0 0 1 .5 4.2 2.5 2.5 0 0 1-4-1.3l-.1-.6"/>
</g>
<g fill="none" stroke="#000" stroke-width=".19" stroke-dasharray="1.3 .6" stroke-dashoffset=".1">
<path d="M274.6 58.3v8.7M87.2 66.8l8 9.6M98.7 73.5l-8.1-9.6M172.6 76.4l8-9.6M177.2 63.9l-8 9.6M271.8 63.4h10.5M271.8 62.5h10.5M277.1 67v-8.7M282.3 60.9h-10.5M282.3 60.4h-10.5M271.8 96.7h10.5M271.8 84.2h10.5"/>
<path d="M282.3 94.2h-10.5M282.3 82.1h-10.5M282.3 91.5h-10.5M271.8 111.8h10.5M271.8 106.5h10.5M282.3 110.1h-10.5M271.8 133h10.5M271.8 127.8h10.5M282.3 131.5h-10.5M282.3 133h-10.5M282.3 126.1h-10.5M184.1 147.1l11.2 5.7"/>
<path d="M197.3 148.7l-11.1-5.6M271.8 146.5h10.5M271.8 145h10.5M271.8 143.8h10.5M271.8 155.9h10.5M282.3 145h-10.5M282.3 141.3h-10.5M282.3 153.8h-10.5M90.6 174l8.1-9.5M95.2 161.6l-8 9.5M271.8 177h10.5M271.8 177.5h10.5"/>
<path d="M274.6 170.9v8.7M277.1 179.6v-8.7M282.3 174.5h-10.5M282.3 175.4h-10.5"/>
</g>
<g fill="none" stroke="#000" stroke-width=".19" stroke-dasharray="1.3 .6" stroke-dashoffset=".7">
<path d="M102.8 67.6l1.5 .1M104.3 67.7l.7-1.3M162.8 66.4l.7 1.3M163.5 67.7l1.5-.1M74.7 119l-.8-1.3M193.2 119l.7 1.2M193.9 117.7l-.7 1.3M277.8 116.2v5.5M73.9 120.2l.8-1.2M273.6 145.1v5.6M278.1 150.7v-5.6M104.3 170.3h-1.5"/>
<path d="M105 171.6l-.7-1.3M163.5 170.3l-.7 1.3M165 170.3h-1.5"/>
</g>
<g fill="none" stroke="#000" stroke-width=".19" stroke-dasharray="1.3 .6">
<path d="M274.6 58.2v.1M275.9 57.7h-.4M277 58.5v-.4M278.3 51.5v5M273.6 65.1v.2M275.5 67.6l.3 .1M275.8 66.8h.1M275.8 67.7l.4-.1M275.9 63.9l-.6 .1M278 65.6v-.5M278.3 75.9v5M274.6 119v-.1"/>
<path d="M274.6 119h.1M278.3 104v5M278.3 129v5M278.3 157v5M274.6 179.5v.1M275.8 170.3h-.3M275.9 179h-.4M276.2 170.3h-.4M277 179.7v-.3M278.3 181.5v5"/>
</g>
<g fill="none" stroke="#000" stroke-width=".19" stroke-dasharray="1.3 .6" stroke-dashoffset=".5">
<path d="M271.8 50.2h1M278.3 56.5h4M282.3 51.5h-4M275.8 73.5a1.99 1.99 0 0 0-2.2 1.4 1.99 1.99 0 0 0 2.2 1.5 1.99 1.99 0 0 0 2.3-1.5 1.99 1.99 0 0 0-2.3-1.4M275.8 66.4a1.04 1.04 0 0 0-1.2 .7 1.73 1.73 0 0 0 2.5 0 .72 .72 0 0 0-.9-.7h-.4M282.3 75.9h-4M278.3 80.9h4M277.8 117.2h-6M278.3 109h4M282.3 104h-4M271.8 120.7h6M278.3 134h4"/>
<path d="M282.3 129h-4M282.3 157h-4M275.8 174a2.26 2.26 0 0 0 2.2-1.1 1.41 1.41 0 0 0-1.2-1.6 2.8 2.8 0 0 0-3.1 .8 1.24 1.24 0 0 0 .9 1.7l1.2 .2M275.8 170.3a1.04 1.04 0 0 0-1.2 .7 1.73 1.73 0 0 0 2.5 0 .72 .72 0 0 0-.9-.7h-.4M275.8 164.5a1.99 1.99 0 0 1-2.2-1.5 1.99 1.99 0 0 1 2.2-1.4 1.99 1.99 0 0 1 2.3 1.4 1.99 1.99 0 0 1-2.3 1.5M278.3 162h4M278.3 186.5h4M282.3 181.5h-4"/>
</g>
<path d="M271.8 55.4h6.5M278.3 52.5h-6.5M271.8 79.9h6.5M278.3 77h-6.5M271.8 107.9h6.5M278.3 105h-6.5M271.8 132.9h6.5M278.3 130h-6.5M278.3 158h-6.5M271.8 160.9h6.5M271.8 185.4h6.5M278.3 182.5h-6.5" fill="none" stroke="#000" stroke-width=".19" stroke-dasharray="1.3 .6" stroke-dashoffset=".2"/>
<text font-size="8.5" x="71.4" y="239.9">指示のない部分は糸図面取り</text>
<text font-size="7.4" x="338.7" y="279.3">Base_Plate2</text>
<text font-size="6" x="25" y="280.4">SolidWorks 学生版(教育にのみ使用可)</text>
<g font-size="4.1" fill="#808080">
<text x="137.7" y="19.4">300</text>
<text x="281.2" y="23.4">5</text>
<text x="29.7" y="32.8">4箇所x</text>
<text x="51" y="32.8">5.80 全貫通</text>
<text x="272.4" y="30.8">16</text>
<text x="53.2" y="38.4">10</text>
<text x="66" y="38.4">8</text>
<text x="220.2" y="38.3">6x</text>
<text x="231.7" y="38.3">5.80 全貫通</text>
<text x="153.4" y="44.2" transform="rotate(-75 153.4 44.2)">R123</text>
<text x="238.8" y="43.9">10</text>
<text x="251.6" y="43.9">8</text>
<text x="196.3" y="55.7" transform="rotate(-45 196.3 55.7)">260</text>
<text x="219.4" y="59.7">6箇所×M5x0.8全貫通</text>
<text x="230.4" y="65.3">（インサート）</text>
<text x="137.8" y="66.8" transform="rotate(8 137.8 66.8)">40°</text>
<text x="109.3" y="72.7" transform="rotate(-24 109.3 72.7)">40°</text>
<text x="151.2" y="76" transform="rotate(30 151.2 76)">51.43°</text>
<text x="108.9" y="80.4" transform="rotate(-25 108.9 80.4)">51.43°</text>
<text x="115.7" y="87.8" transform="rotate(30 115.7 87.8)">30</text>
<text x="214.3" y="96.8" transform="rotate(-15 214.3 96.8)">R123</text>
<text x="123.1" y="111.7" transform="rotate(-90 123.1 111.7)">40</text>
<text x="89.3" y="123.1">46.73</text>
<text x="219.4" y="121.1">8箇所×M6x1.0全貫通</text>
<text x="106.1" y="129.5" transform="rotate(-90 106.1 129.5)">25</text>
<text x="125.3" y="129.3">30</text>
<text x="140.6" y="129.5" transform="rotate(-90 140.6 129.5)">25</text>
<text x="230.4" y="126.7">（インサート）</text>
<text x="150.2" y="140.3" transform="rotate(-90 150.2 140.3)">30</text>
<text x="114.1" y="151" transform="rotate(-30 114.1 151)">R3</text>
<text x="133.9" y="159.6">40</text>
<text x="27.5" y="162.7">2箇所x</text>
<text x="48.8" y="162.7">7 全貫通</text>
<text x="113.2" y="167.2" transform="rotate(19 113.2 167.2)">40°</text>
<text x="159.4" y="165.1" transform="rotate(-33 159.4 165.1)">63°</text>
<text x="47.8" y="168.3">11</text>
<text x="60.5" y="168.3">9</text>
<text x="194.8" y="179" transform="rotate(45 194.8 179)">230</text>
<text x="42.2" y="187.8" transform="rotate(-39 42.2 187.8)">0</text>
<text x="26.7" y="206.4" transform="rotate(-39 26.7 206.4)">R140 h12 -0.40</text>
</g>
<g font-size="4.1" fill="#f00">
<text x="83.2" y="32.9">φ5深さ2mmキリ欠き</text>
<text x="29.3" y="61.8">5箇所xM4全貫通</text>
<text x="35.6" y="67.3">（インサート）</text>
<text x="310.1" y="169.4">6箇所×M6x1.0</text>
<text x="347.2" y="169.4">12</text>
<text x="319.4" y="175">（インサート）</text>
</g>
<g font-size="4.1">
<text x="102.1" y="207">4箇所×M10深さ20</text>
<text x="263.4" y="257">2014/08/11</text>
<text x="294.3" y="277.9">A2017-T4</text>
</g>
<text font-size="3.9" x="401" y="275.7">A3</text>
<g font-size="1.7">
<text x="223.5" y="234.6">指示なき場合：</text>
<text x="223.5" y="237.1">寸法はミリメータとする</text>
<text x="223.5" y="239.6">表面粗さ：</text>
<text x="257.3" y="234.6">仕上げ：</text>
<text x="304.2" y="234.5">バリ取り、鋭角の除去</text>
<text x="341.6" y="235.9">図面測定不可</text>
<text x="376.2" y="236.1">改訂</text>
<text x="223.5" y="242.1">公差　：</text>
<text x="223.5" y="244.6">寸法　：</text>
<text x="223.5" y="247.1">角度　：</text>
<text x="237.2" y="252">名　前</text>
<text x="252.9" y="251.9">署　名</text>
<text x="270.1" y="251.9">日　付</text>
<text x="223.2" y="256">製　図</text>
<text x="322.8" y="252.2">名称：</text>
<text x="223.3" y="260.3">検　図</text>
<text x="223.3" y="264.4">承　認</text>
<text x="223.3" y="268.7">製　産</text>
<text x="223.4" y="273.1">品　管</text>
<text x="278.5" y="272.5">材料：</text>
<text x="323" y="273.6">図面番号：</text>
<text x="278.5" y="285.5">重量：</text>
<text x="323" y="285.6">尺度： 1:2</text>
<text x="367.4" y="285.6">葉数 1 ／ 1</text>
</g>
</svg>
